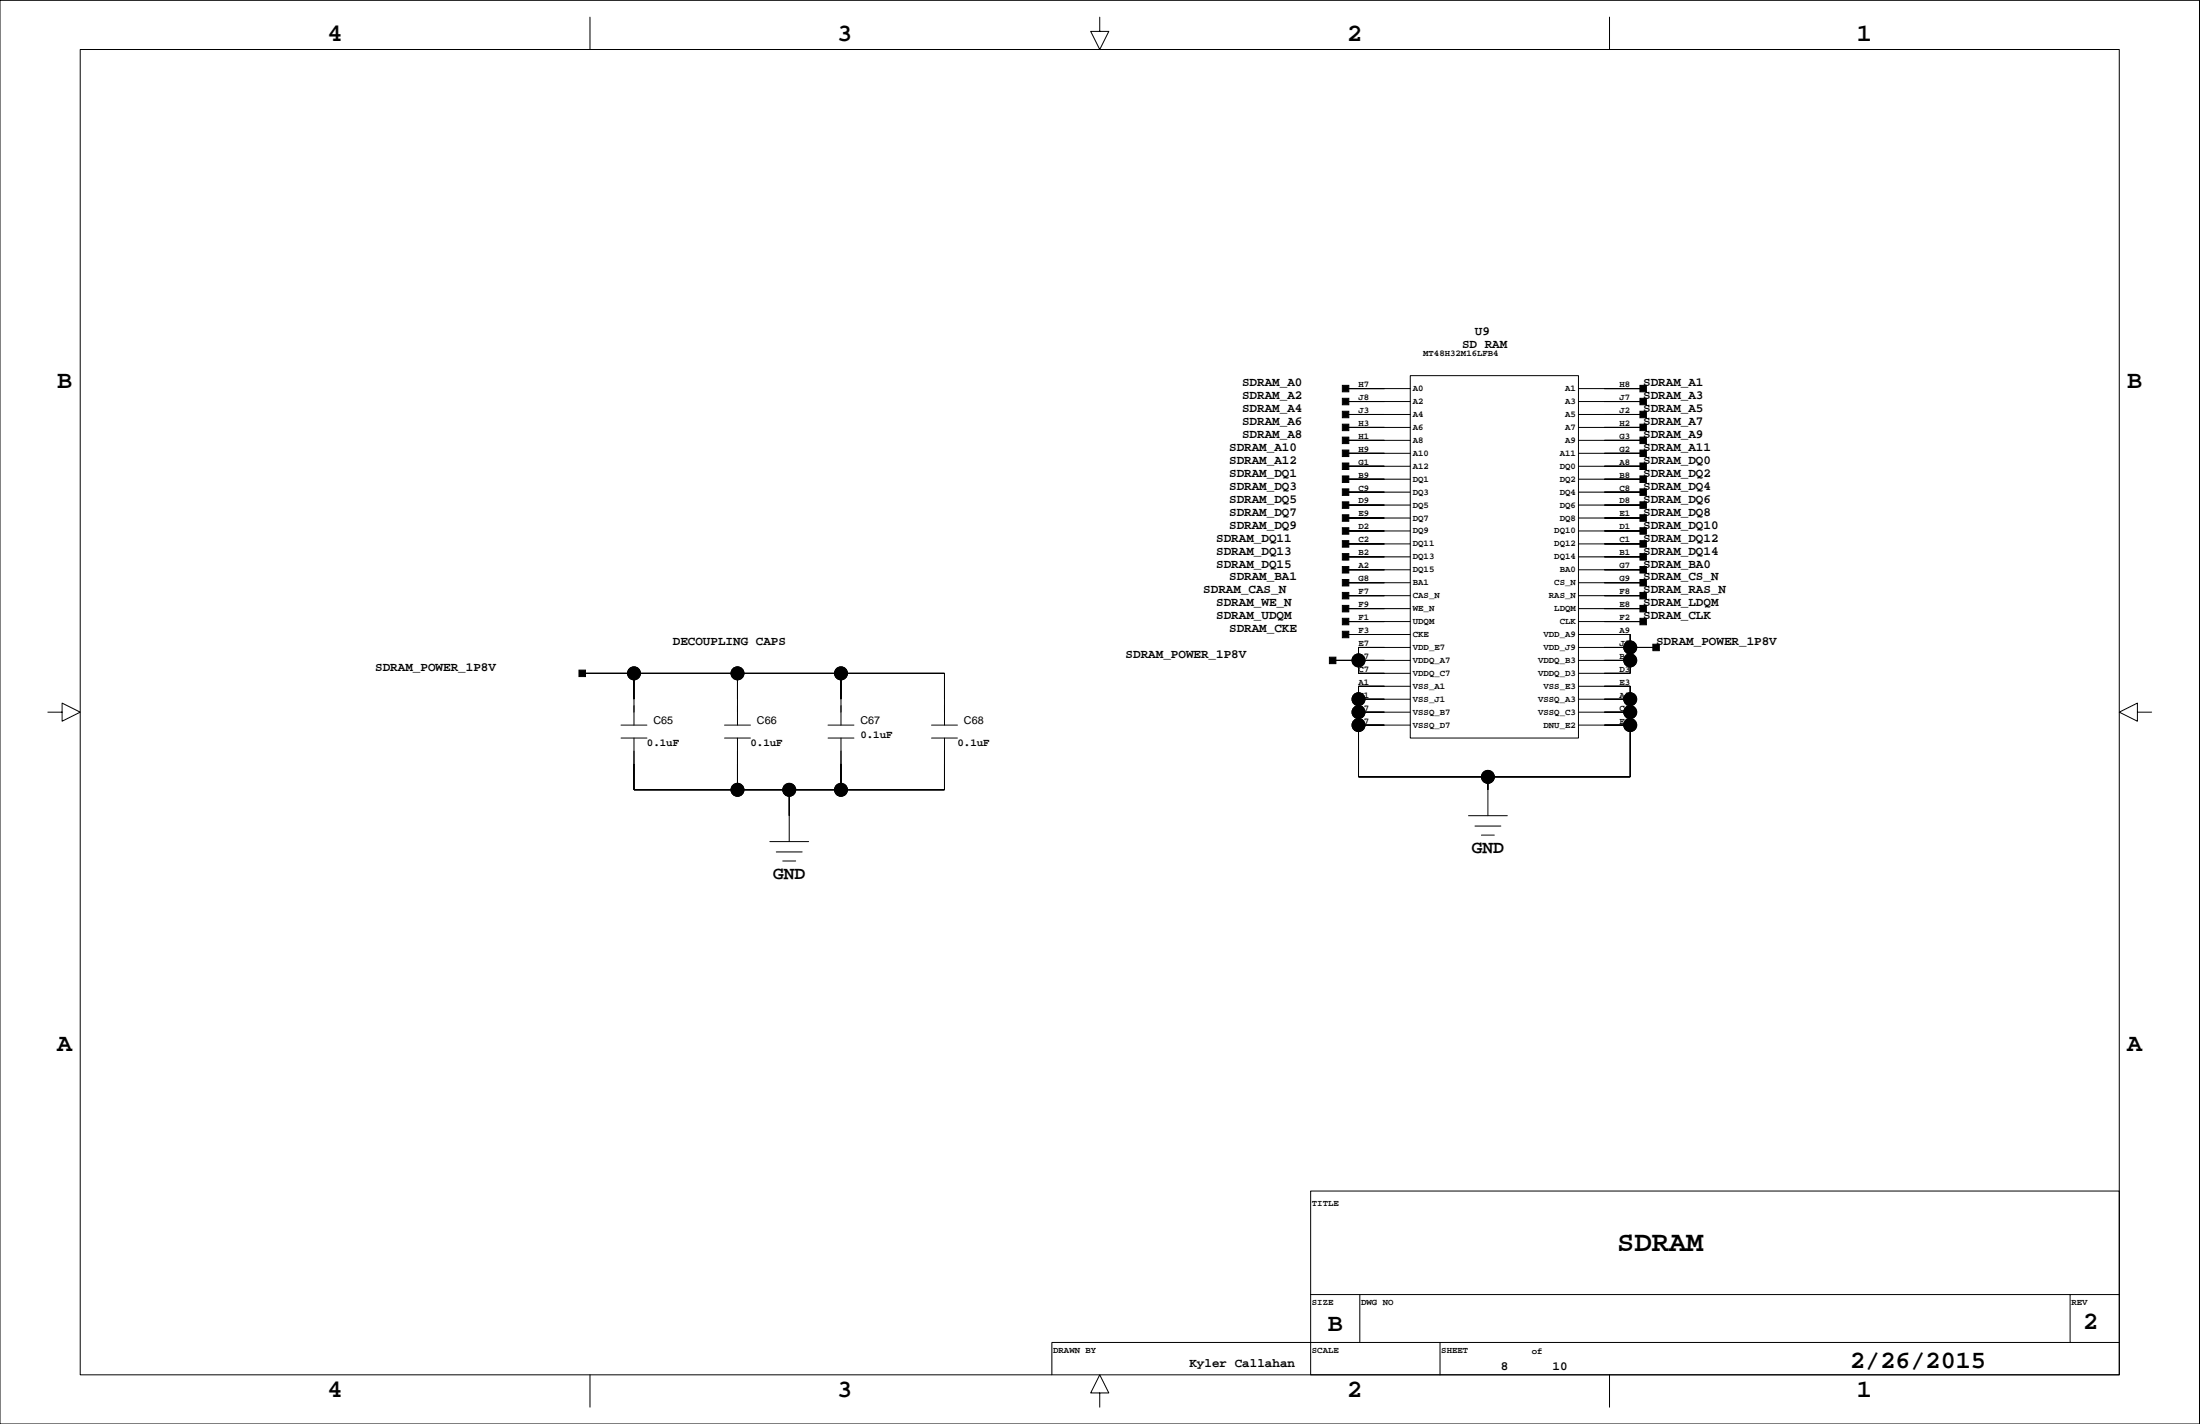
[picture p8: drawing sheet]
<svg xmlns="http://www.w3.org/2000/svg" width="432mm" height="279mm" viewBox="0 0 432 279" stroke-linecap="round" stroke-linejoin="round" font-family="sans-serif">
<g fill="none" stroke="#000" stroke-width=".2">
<path d="M0 .1h431.7v279.3h-431.7zM15.7 9.7h400.3v260.1h-400.3zM115.8 3.4v6.3M215.9 3.4v2.8h1.7l-1.7 3.5-1.8-3.5h1.8M315.9 3.4v6.3M264.1 76.2h12.7M264.1 78.8h12.7M276.8 73.7h33v71.1h-33zM309.8 76.2h12.7M309.8 78.8h12.7M264.1 81.3h12.7M264.1 83.9h12.7"/>
<path d="M264.1 86.4h12.7M264.1 88.9h12.7M264.1 91.5h12.7M264.1 94h12.7M264.1 96.6h12.7M264.1 99.1h12.7M309.8 81.3h12.7M309.8 83.9h12.7M309.8 86.4h12.7M309.8 88.9h12.7M309.8 91.5h12.7M309.8 94h12.7"/>
<path d="M309.8 96.6h12.7M309.8 99.1h12.7M264.1 101.6h12.7M264.1 104.2h12.7M264.1 106.7h12.7M264.1 109.3h12.7M264.1 111.8h12.7M264.1 114.3h12.7M264.1 116.9h12.7M264.1 119.4h12.7M309.8 101.6h12.7M309.8 104.2h12.7"/>
<path d="M309.8 106.7h12.7M309.8 109.3h12.7M309.8 111.8h12.7M309.8 114.3h12.7M309.8 116.9h12.7M309.8 119.4h12.7M9.4 139.7h2.8v-1.7l3.5 1.7-3.5 1.8v-1.8M114.3 132.1h71.1v10.2M124.4 132.1v10.2M144.7 132.1v10.2M165.1 132.1v10.2M261.6 129.6h15.2"/>
<path d="M264.1 122h12.7M264.1 124.5h12.7M266.6 137.2h10.2M266.6 139.7h10.2M276.8 127h-10.2v5.1h10.2M276.8 134.7h-10.2v17.7h53.4v-17.7h-10.2M309.8 122h12.7M309.8 124.5h10.2v7.6h-10.2M309.8 127h15.2M309.8 129.6h10.2M309.8 137.2h10.2M309.8 139.7h10.2"/>
<path d="M419.5 139.7v-1.7l-3.5 1.7 3.5 1.8v-1.8h2.8M121.9 142.3h5.1M121.9 144.8h5.1M124.4 144.8v10.2h61v-10.2M142.2 142.3h5.1M142.2 144.8h5.1M144.7 144.8v10.2M154.9 155v10.1M162.5 142.3h5.1M162.5 144.8h5.1M165.1 144.8v10.2M182.8 142.3h5.1"/>
<path d="M182.8 144.8h5.1M266.6 142.3h10.2M292 152.4v7.6M309.8 142.3h10.2M151.1 165.1h7.6M152.4 167.2h5M153.6 168.9h2.6M288.2 160h7.6M289.5 162.1h5.1M290.8 163.9h2.5M257.2 233.7h158.8v36.1h-158.8zM257.2 254h158.8"/>
<path d="M266.9 254v9.4M406.3 254v9.4M115.8 269.8v6.3M215.9 273.3h1.7l-1.7-3.5-1.8 3.5h1.8v2.8M282.6 263.4v6.4M315.9 269.8v6.3M416 263.4h-209.5v6.4"/>
<circle cx="124.4" cy="132.1" r="1.27"/>
<circle cx="144.7" cy="132.1" r="1.27"/>
<circle cx="165.1" cy="132.1" r="1.27"/>
<circle cx="266.6" cy="137.2" r="1.27"/>
<circle cx="266.6" cy="129.6" r="1.27"/>
<circle cx="266.6" cy="139.7" r="1.27"/>
<circle cx="320" cy="127" r="1.27"/>
<circle cx="320" cy="137.2" r="1.27"/>
<circle cx="320" cy="139.7" r="1.27"/>
<circle cx="320" cy="129.6" r="1.27"/>
<circle cx="144.7" cy="155" r="1.27"/>
<circle cx="154.9" cy="155" r="1.27"/>
<circle cx="165.1" cy="155" r="1.27"/>
<circle cx="266.6" cy="142.3" r="1.27"/>
<circle cx="292" cy="152.4" r="1.27"/>
<circle cx="320" cy="142.3" r="1.27"/>
</g>
<g fill="#000" stroke="#000" stroke-width=".2">
<path d="M263.5 75.6h1.2v1.3h-1.2z" fill-rule="evenodd"/>
<path d="M263.5 78.2h1.2v1.2h-1.2z" fill-rule="evenodd"/>
<path d="M264.1 76.2h7.6z" fill-rule="evenodd"/>
<path d="M264.1 78.8h7.6z" fill-rule="evenodd"/>
<path d="M321.9 78.2h1.2v1.2h-1.2z" fill-rule="evenodd"/>
<path d="M321.9 75.6h1.2v1.3h-1.2z" fill-rule="evenodd"/>
<path d="M314.9 78.8h7.6z" fill-rule="evenodd"/>
<path d="M314.9 76.2h7.6z" fill-rule="evenodd"/>
<path d="M263.5 85.8h1.2v1.2h-1.2z" fill-rule="evenodd"/>
<path d="M263.5 90.8h1.2v1.3h-1.2z" fill-rule="evenodd"/>
<path d="M263.5 93.4h1.2v1.3h-1.2z" fill-rule="evenodd"/>
<path d="M263.5 95.9h1.2v1.3h-1.2z" fill-rule="evenodd"/>
<path d="M263.5 80.7h1.2v1.3h-1.2z" fill-rule="evenodd"/>
<path d="M263.5 83.2h1.2v1.3h-1.2z" fill-rule="evenodd"/>
<path d="M263.5 88.3h1.2v1.3h-1.2z" fill-rule="evenodd"/>
<path d="M263.5 98.5h1.2v1.2h-1.2z" fill-rule="evenodd"/>
<path d="M264.1 86.4h7.6z" fill-rule="evenodd"/>
<path d="M264.1 91.5h7.6z" fill-rule="evenodd"/>
<path d="M264.1 94h7.6z" fill-rule="evenodd"/>
<path d="M264.1 96.6h7.6z" fill-rule="evenodd"/>
<path d="M264.1 81.3h7.6z" fill-rule="evenodd"/>
<path d="M264.1 83.9h7.6z" fill-rule="evenodd"/>
<path d="M264.1 88.9h7.6z" fill-rule="evenodd"/>
<path d="M264.1 99.1h7.6z" fill-rule="evenodd"/>
<path d="M321.9 93.4h1.2v1.3h-1.2z" fill-rule="evenodd"/>
<path d="M321.9 90.8h1.2v1.3h-1.2z" fill-rule="evenodd"/>
<path d="M321.9 98.5h1.2v1.2h-1.2z" fill-rule="evenodd"/>
<path d="M321.9 95.9h1.2v1.3h-1.2z" fill-rule="evenodd"/>
<path d="M321.9 88.3h1.2v1.3h-1.2z" fill-rule="evenodd"/>
<path d="M321.9 85.8h1.2v1.2h-1.2z" fill-rule="evenodd"/>
<path d="M321.9 83.2h1.2v1.3h-1.2z" fill-rule="evenodd"/>
<path d="M321.9 80.7h1.2v1.3h-1.2z" fill-rule="evenodd"/>
<path d="M314.9 94h7.6z" fill-rule="evenodd"/>
<path d="M314.9 91.5h7.6z" fill-rule="evenodd"/>
<path d="M314.9 99.1h7.6z" fill-rule="evenodd"/>
<path d="M314.9 96.6h7.6z" fill-rule="evenodd"/>
<path d="M314.9 88.9h7.6z" fill-rule="evenodd"/>
<path d="M314.9 86.4h7.6z" fill-rule="evenodd"/>
<path d="M314.9 83.9h7.6z" fill-rule="evenodd"/>
<path d="M314.9 81.3h7.6z" fill-rule="evenodd"/>
<path d="M263.5 111.2h1.2v1.2h-1.2z" fill-rule="evenodd"/>
<path d="M263.5 103.5h1.2v1.3h-1.2z" fill-rule="evenodd"/>
<path d="M263.5 106.1h1.2v1.3h-1.2z" fill-rule="evenodd"/>
<path d="M263.5 108.6h1.2v1.3h-1.2z" fill-rule="evenodd"/>
<path d="M263.5 101h1.2v1.3h-1.2z" fill-rule="evenodd"/>
<path d="M263.5 113.7h1.2v1.3h-1.2z" fill-rule="evenodd"/>
<path d="M263.5 116.2h1.2v1.3h-1.2z" fill-rule="evenodd"/>
<path d="M264.1 111.8h7.6z" fill-rule="evenodd"/>
<path d="M264.1 104.2h7.6z" fill-rule="evenodd"/>
<path d="M264.1 106.7h7.6z" fill-rule="evenodd"/>
<path d="M264.1 109.3h7.6z" fill-rule="evenodd"/>
<path d="M264.1 101.6h7.6z" fill-rule="evenodd"/>
<path d="M264.1 114.3h7.6z" fill-rule="evenodd"/>
<path d="M264.1 116.9h7.6z" fill-rule="evenodd"/>
<path d="M264.1 119.4h7.6z" fill-rule="evenodd"/>
<path d="M321.9 106.1h1.2v1.3h-1.2z" fill-rule="evenodd"/>
<path d="M321.9 103.5h1.2v1.3h-1.2z" fill-rule="evenodd"/>
<path d="M321.9 101h1.2v1.3h-1.2z" fill-rule="evenodd"/>
<path d="M321.9 108.6h1.2v1.3h-1.2z" fill-rule="evenodd"/>
<path d="M321.9 116.2h1.2v1.3h-1.2z" fill-rule="evenodd"/>
<path d="M321.9 113.7h1.2v1.3h-1.2z" fill-rule="evenodd"/>
<path d="M321.9 111.2h1.2v1.2h-1.2z" fill-rule="evenodd"/>
<path d="M314.9 106.7h7.6z" fill-rule="evenodd"/>
<path d="M314.9 104.2h7.6z" fill-rule="evenodd"/>
<path d="M314.9 101.6h7.6z" fill-rule="evenodd"/>
<path d="M314.9 109.3h7.6z" fill-rule="evenodd"/>
<path d="M314.9 119.4h7.6z" fill-rule="evenodd"/>
<path d="M314.9 116.9h7.6z" fill-rule="evenodd"/>
<path d="M314.9 114.3h7.6z" fill-rule="evenodd"/>
<path d="M314.9 111.8h7.6z" fill-rule="evenodd"/>
<path d="M113.6 131.5h1.3v1.2h-1.3z" fill-rule="evenodd"/>
<path d="M114.3 132.1h10.1z" fill-rule="evenodd"/>
<path d="M124.4 132.1v5.1z" fill-rule="evenodd"/>
<path d="M124.4 132.1h20.3z" fill-rule="evenodd"/>
<path d="M144.7 132.1v5.1z" fill-rule="evenodd"/>
<path d="M144.7 132.1h20.4z" fill-rule="evenodd"/>
<path d="M165.1 132.1v5.1z" fill-rule="evenodd"/>
<path d="M185.4 132.1v5.1z" fill-rule="evenodd"/>
<path d="M165.1 132.1h20.3z" fill-rule="evenodd"/>
<path d="M260.9 128.9h1.3v1.3h-1.3z" fill-rule="evenodd"/>
<path d="M263.5 121.3h1.2v1.3h-1.2z" fill-rule="evenodd"/>
<path d="M263.5 123.9h1.2v1.2h-1.2z" fill-rule="evenodd"/>
<path d="M263.5 118.8h1.2v1.3h-1.2z" fill-rule="evenodd"/>
<path d="M266.6 134.7v2.5z" fill-rule="evenodd"/>
<path d="M266.6 137.2v2.5z" fill-rule="evenodd"/>
<path d="M266.6 139.7v2.6z" fill-rule="evenodd"/>
<path d="M266.6 127v2.6z" fill-rule="evenodd"/>
<path d="M266.6 129.6v2.5z" fill-rule="evenodd"/>
<path d="M261.6 129.6h5z" fill-rule="evenodd"/>
<path d="M266.6 139.7h5.1z" fill-rule="evenodd"/>
<path d="M266.6 137.2h5.1z" fill-rule="evenodd"/>
<path d="M266.6 134.7h5.1z" fill-rule="evenodd"/>
<path d="M266.6 127h5.1z" fill-rule="evenodd"/>
<path d="M266.6 132.1h5.1z" fill-rule="evenodd"/>
<path d="M266.6 129.6h5.1z" fill-rule="evenodd"/>
<path d="M264.1 122h7.6z" fill-rule="evenodd"/>
<path d="M264.1 124.5h7.6z" fill-rule="evenodd"/>
<path d="M314.9 134.7h5.1z" fill-rule="evenodd"/>
<path d="M320 134.7v2.5z" fill-rule="evenodd"/>
<path d="M314.9 137.2h5.1z" fill-rule="evenodd"/>
<path d="M314.9 139.7h5.1z" fill-rule="evenodd"/>
<path d="M320 137.2v2.5z" fill-rule="evenodd"/>
<path d="M320 139.7v2.6z" fill-rule="evenodd"/>
<path d="M320 127v2.6z" fill-rule="evenodd"/>
<path d="M314.9 127h5.1z" fill-rule="evenodd"/>
<path d="M314.9 132.1h5.1z" fill-rule="evenodd"/>
<path d="M320 129.6v2.5z" fill-rule="evenodd"/>
<path d="M314.9 129.6h5.1z" fill-rule="evenodd"/>
<path d="M320 124.5v2.5z" fill-rule="evenodd"/>
<path d="M314.9 124.5h5.1z" fill-rule="evenodd"/>
<path d="M321.9 121.3h1.2v1.3h-1.2z" fill-rule="evenodd"/>
<path d="M321.9 118.8h1.2v1.3h-1.2z" fill-rule="evenodd"/>
<path d="M314.9 122h7.6z" fill-rule="evenodd"/>
<path d="M324.4 126.4h1.3v1.3h-1.3z" fill-rule="evenodd"/>
<path d="M320 127h5z" fill-rule="evenodd"/>
<path d="M124.4 149.9v5.1z" fill-rule="evenodd"/>
<path d="M124.4 155h20.3z" fill-rule="evenodd"/>
<path d="M144.7 149.9v5.1z" fill-rule="evenodd"/>
<path d="M154.9 155v5z" fill-rule="evenodd"/>
<path d="M144.7 155h10.2z" fill-rule="evenodd"/>
<path d="M154.9 155h10.2z" fill-rule="evenodd"/>
<path d="M165.1 149.9v5.1z" fill-rule="evenodd"/>
<path d="M185.4 149.9v5.1z" fill-rule="evenodd"/>
<path d="M165.1 155h20.3z" fill-rule="evenodd"/>
<path d="M266.6 142.3v10.1z" fill-rule="evenodd"/>
<path d="M266.6 142.3h5.1z" fill-rule="evenodd"/>
<path d="M266.6 152.4h25.4z" fill-rule="evenodd"/>
<path d="M292 152.4v2.6z" fill-rule="evenodd"/>
<path d="M314.9 142.3h5.1z" fill-rule="evenodd"/>
<path d="M320 142.3v10.1z" fill-rule="evenodd"/>
<path d="M292 152.4h28z" fill-rule="evenodd"/>
<circle cx="124.4" cy="132.1" r="1.27"/>
<circle cx="144.7" cy="132.1" r="1.27"/>
<circle cx="165.1" cy="132.1" r="1.27"/>
<circle cx="266.6" cy="137.2" r="1.27"/>
<circle cx="266.6" cy="129.6" r="1.27"/>
<circle cx="266.6" cy="139.7" r="1.27"/>
<circle cx="320" cy="127" r="1.27"/>
<circle cx="320" cy="137.2" r="1.27"/>
<circle cx="320" cy="139.7" r="1.27"/>
<circle cx="320" cy="129.6" r="1.27"/>
<circle cx="144.7" cy="155" r="1.27"/>
<circle cx="154.9" cy="155" r="1.27"/>
<circle cx="165.1" cy="155" r="1.27"/>
<circle cx="266.6" cy="142.3" r="1.27"/>
<circle cx="292" cy="152.4" r="1.27"/>
<circle cx="320" cy="142.3" r="1.27"/>
</g>
<text font-size="5.6" x="317.4" y="245.4">SDRAM</text>
<g font-size="4.9">
<text x="64.3" y="8.1">4</text>
<text x="164.3" y="8.1">3</text>
<text x="264.4" y="8.1">2</text>
<text x="364.4" y="8.1">1</text>
<text x="11.2" y="76.1">B</text>
<text x="417.5" y="76.1">B</text>
<text x="11.2" y="206.1">A</text>
<text x="417.5" y="206.1">A</text>
<text x="260.6" y="261.2">B</text>
<text x="408.8" y="260.7">2</text>
<text x="363.1" y="268.4">2/26/2015</text>
<text x="64.3" y="274.2">4</text>
<text x="164.3" y="274.2">3</text>
<text x="264.4" y="274.2">2</text>
<text x="364.4" y="274.2">1</text>
</g>
<g font-size="3.5">
<text x="288.9" y="167.4">GND</text>
<text x="151.7" y="172.5">GND</text>
</g>
<g font-size="2.5">
<text x="289.5" y="65.6">U9</text>
<text x="287" y="68.2">SD RAM</text>
<text x="243.8" y="75.8">SDRAM_A0</text>
<text x="322.5" y="75.8">SDRAM_A1</text>
<text x="243.8" y="80.9">SDRAM_A4</text>
<text x="243.8" y="78.3">SDRAM_A2</text>
<text x="243.8" y="83.4">SDRAM_A6</text>
<text x="322.5" y="80.9">SDRAM_A5</text>
<text x="322.5" y="78.3">SDRAM_A3</text>
<text x="322.5" y="83.4">SDRAM_A7</text>
<text x="241.2" y="88.5">SDRAM_A10</text>
<text x="243.8" y="86">SDRAM_A8</text>
<text x="322.5" y="88.5">SDRAM_A11</text>
<text x="322.5" y="86">SDRAM_A9</text>
<text x="241.2" y="91">SDRAM_A12</text>
<text x="241.2" y="93.6">SDRAM_DQ1</text>
<text x="322.5" y="91">SDRAM_DQ0</text>
<text x="322.5" y="93.6">SDRAM_DQ2</text>
<text x="241.2" y="96.1">SDRAM_DQ3</text>
<text x="241.2" y="101.2">SDRAM_DQ7</text>
<text x="241.2" y="98.7">SDRAM_DQ5</text>
<text x="322.5" y="101.2">SDRAM_DQ8</text>
<text x="322.5" y="98.7">SDRAM_DQ6</text>
<text x="322.5" y="96.1">SDRAM_DQ4</text>
<text x="238.7" y="106.3">SDRAM_DQ11</text>
<text x="241.2" y="103.7">SDRAM_DQ9</text>
<text x="322.5" y="103.7">SDRAM_DQ10</text>
<text x="322.5" y="106.3">SDRAM_DQ12</text>
<text x="238.7" y="111.4">SDRAM_DQ15</text>
<text x="238.7" y="108.8">SDRAM_DQ13</text>
<text x="241.2" y="113.9">SDRAM_BA1</text>
<text x="322.5" y="108.8">SDRAM_DQ14</text>
<text x="322.5" y="111.4">SDRAM_BA0</text>
<text x="322.5" y="113.9">SDRAM_CS_N</text>
<text x="236.2" y="116.4">SDRAM_CAS_N</text>
<text x="238.7" y="119">SDRAM_WE_N</text>
<text x="322.5" y="116.4">SDRAM_RAS_N</text>
<text x="322.5" y="119">SDRAM_LDQM</text>
<text x="238.7" y="121.5">SDRAM_UDQM</text>
<text x="241.2" y="124.1">SDRAM_CKE</text>
<text x="322.5" y="121.5">SDRAM_CLK</text>
<text x="73.6" y="131.7">SDRAM_POWER_1P8V</text>
<text x="132" y="126.6">DECOUPLING CAPS</text>
<text x="220.9" y="129.1">SDRAM_POWER_1P8V</text>
<text x="325" y="126.6">SDRAM_POWER_1P8V</text>
<text x="233.5" y="268.2">Kyler Callahan</text>
<text x="294.6" y="268.8">8</text>
<text x="304.7" y="268.8">10</text>
</g>
<g font-size="2.1">
<text x="128.2" y="142.1">C65</text>
<text x="148.6" y="142.1">C66</text>
<text x="168.9" y="142.1">C67</text>
<text x="189.2" y="142.1">C68</text>
<text x="127" y="146.3">0.1uF</text>
<text x="147.3" y="146.3">0.1uF</text>
<text x="168.9" y="144.8">0.1uF</text>
<text x="187.9" y="146.3">0.1uF</text>
</g>
<g font-size="1.8">
<text x="279.3" y="69.9">MT48H32M16LFB4</text>
<text x="266.6" y="75.9">H7</text>
<text x="277.3" y="76.7">A0</text>
<text x="307.2" y="76.7">A1</text>
<text x="317.9" y="75.9">H8</text>
<text x="266.6" y="78.5">J8</text>
<text x="266.6" y="81">J3</text>
<text x="266.6" y="83.6">H3</text>
<text x="277.3" y="79.3">A2</text>
<text x="277.3" y="81.8">A4</text>
<text x="307.2" y="79.3">A3</text>
<text x="307.2" y="81.8">A5</text>
<text x="317.9" y="78.5">J7</text>
<text x="317.9" y="81">J2</text>
<text x="317.9" y="83.6">H2</text>
<text x="266.6" y="86.1">H1</text>
<text x="266.6" y="88.6">H9</text>
<text x="277.3" y="84.4">A6</text>
<text x="277.3" y="86.9">A8</text>
<text x="277.3" y="89.4">A10</text>
<text x="306.1" y="89.4">A11</text>
<text x="307.2" y="84.4">A7</text>
<text x="307.2" y="86.9">A9</text>
<text x="317.9" y="86.1">G3</text>
<text x="317.9" y="88.6">G2</text>
<text x="266.6" y="91.2">G1</text>
<text x="266.6" y="93.7">B9</text>
<text x="277.3" y="92">A12</text>
<text x="277.3" y="94.5">DQ1</text>
<text x="306.1" y="92">DQ0</text>
<text x="306.1" y="94.5">DQ2</text>
<text x="317.9" y="91.2">A8</text>
<text x="317.9" y="93.7">B8</text>
<text x="266.6" y="96.2">C9</text>
<text x="266.6" y="98.8">D9</text>
<text x="266.6" y="101.3">E9</text>
<text x="277.3" y="97.1">DQ3</text>
<text x="277.3" y="99.6">DQ5</text>
<text x="306.1" y="97.1">DQ4</text>
<text x="306.1" y="99.6">DQ6</text>
<text x="317.9" y="101.3">E1</text>
<text x="317.9" y="96.2">C8</text>
<text x="317.9" y="98.8">D8</text>
<text x="266.6" y="103.9">D2</text>
<text x="266.6" y="106.4">C2</text>
<text x="277.3" y="102.1">DQ7</text>
<text x="277.3" y="104.7">DQ9</text>
<text x="277.3" y="107.2">DQ11</text>
<text x="305.1" y="104.7">DQ10</text>
<text x="305.1" y="107.2">DQ12</text>
<text x="306.1" y="102.1">DQ8</text>
<text x="317.9" y="106.4">C1</text>
<text x="317.9" y="103.9">D1</text>
<text x="266.6" y="108.9">B2</text>
<text x="266.6" y="111.5">A2</text>
<text x="277.3" y="109.8">DQ13</text>
<text x="277.3" y="112.3">DQ15</text>
<text x="305.1" y="109.8">DQ14</text>
<text x="306.1" y="112.3">BA0</text>
<text x="317.9" y="108.9">B1</text>
<text x="317.9" y="111.5">G7</text>
<text x="266.6" y="114">G8</text>
<text x="266.6" y="116.6">F7</text>
<text x="266.6" y="119.1">F9</text>
<text x="277.3" y="114.8">BA1</text>
<text x="277.3" y="117.4">CAS_N</text>
<text x="277.3" y="119.9">WE_N</text>
<text x="304" y="117.4">RAS_N</text>
<text x="305.1" y="114.8">CS_N</text>
<text x="305.1" y="119.9">LDQM</text>
<text x="317.9" y="114">G9</text>
<text x="317.9" y="116.6">F8</text>
<text x="317.9" y="119.1">E8</text>
<text x="266.6" y="121.6">F1</text>
<text x="266.6" y="124.2">F3</text>
<text x="277.3" y="122.5">UDQM</text>
<text x="277.3" y="125">CKE</text>
<text x="303" y="125">VDD_A9</text>
<text x="306.1" y="122.5">CLK</text>
<text x="317.9" y="124.2">A9</text>
<text x="317.9" y="121.6">F2</text>
<text x="266.6" y="131.8">C7</text>
<text x="266.6" y="129.3">A7</text>
<text x="266.6" y="126.7">E7</text>
<text x="277.3" y="127.5">VDD_E7</text>
<text x="277.3" y="130.1">VDDQ_A7</text>
<text x="301.9" y="130.1">VDDQ_B3</text>
<text x="303" y="127.5">VDD_J9</text>
<text x="317.9" y="131.8">D3</text>
<text x="317.9" y="129.3">B3</text>
<text x="317.9" y="126.7">J9</text>
<text x="266.6" y="136.9">J1</text>
<text x="266.6" y="134.3">A1</text>
<text x="277.3" y="132.6">VDDQ_C7</text>
<text x="277.3" y="135.1">VSS_A1</text>
<text x="277.3" y="137.7">VSS_J1</text>
<text x="301.9" y="132.6">VDDQ_D3</text>
<text x="301.9" y="137.7">VSSQ_A3</text>
<text x="303" y="135.1">VSS_E3</text>
<text x="317.9" y="136.9">A3</text>
<text x="317.9" y="134.3">E3</text>
<text x="266.6" y="142">D7</text>
<text x="266.6" y="139.4">B7</text>
<text x="277.3" y="140.2">VSSQ_B7</text>
<text x="277.3" y="142.8">VSSQ_D7</text>
<text x="301.9" y="140.2">VSSQ_C3</text>
<text x="303" y="142.8">DNU_E2</text>
<text x="317.9" y="142">E2</text>
<text x="317.9" y="139.4">C3</text>
<text x="257.5" y="236.7">TITLE</text>
<text x="257.5" y="256">SIZE</text>
<text x="267.1" y="256">DWG NO</text>
<text x="406.6" y="256">REV</text>
<text x="206.7" y="265.4">DRAWN BY</text>
<text x="257.5" y="265.4">SCALE</text>
<text x="282.9" y="265.4">SHEET</text>
<text x="300.7" y="265.6">of</text>
</g>
</svg>
